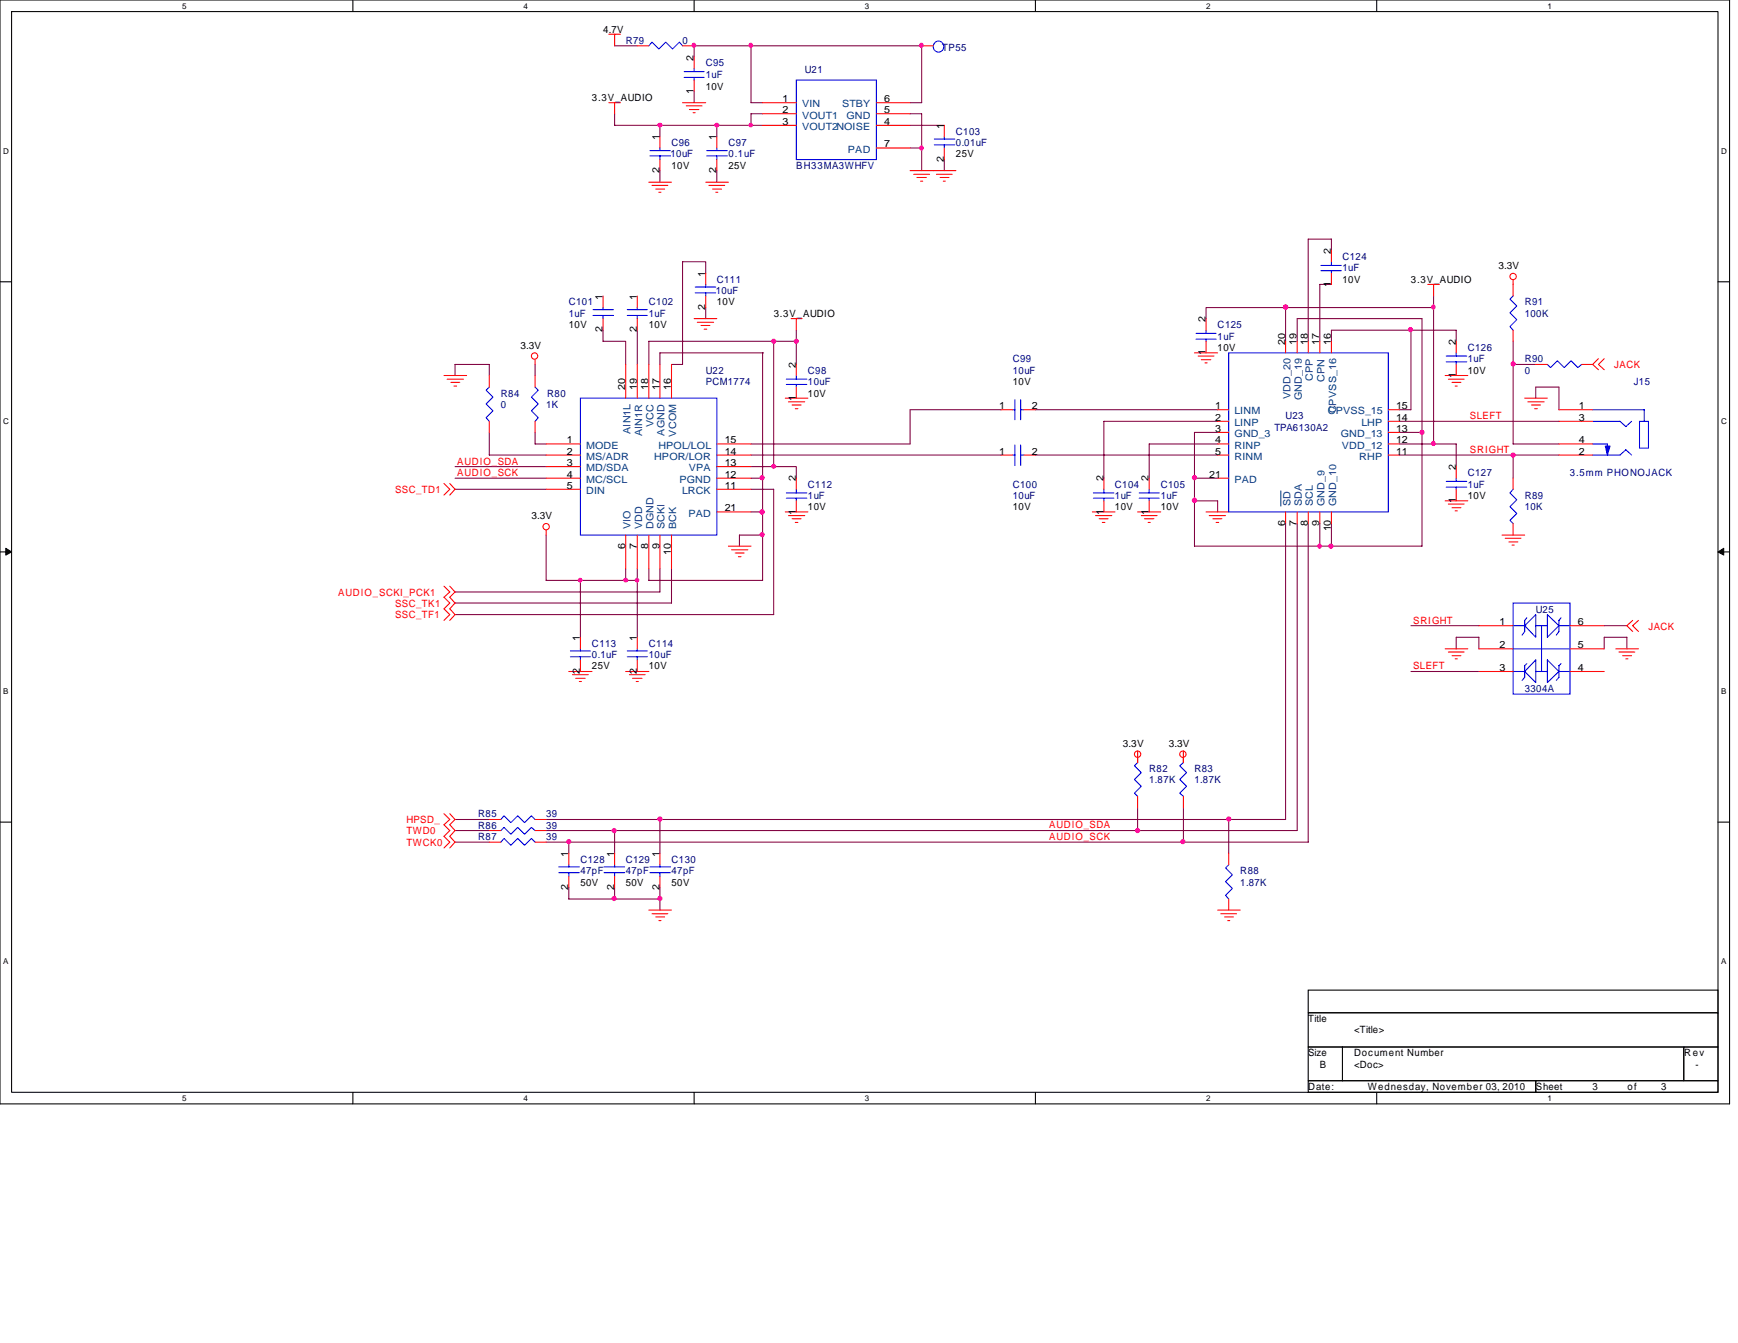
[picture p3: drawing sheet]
<svg xmlns="http://www.w3.org/2000/svg" width="279mm" height="216mm" viewBox="0 0 279 216" stroke-linecap="round" stroke-linejoin="round" font-family="sans-serif">
<path d="M0 0h278v177.5h-278zM1.9 1.9h274.3v173.7h-274.3z" fill="none" stroke="#000" stroke-width=".17"/>
<g fill="#fff">
<path d="M29.3 .3h.7v1.4h-.7z"/>
<path d="M29.3 175.9h.7v1.4h-.7z"/>
</g>
<path d="M56.7 0v1.9M56.7 175.6v1.9" fill="none" stroke="#000" stroke-width=".17"/>
<g fill="#fff">
<path d="M84.2 .3h.6v1.4h-.6z"/>
<path d="M84.2 175.9h.6v1.4h-.6z"/>
</g>
<path d="M111.6 0v1.9M111.6 175.6v1.9" fill="none" stroke="#000" stroke-width=".17"/>
<g fill="#fff">
<path d="M139 .3h.7v1.4h-.7z"/>
<path d="M139 175.9h.7v1.4h-.7z"/>
</g>
<path d="M166.5 0v1.9M166.5 175.6v1.9" fill="none" stroke="#000" stroke-width=".17"/>
<g fill="#fff">
<path d="M193.9 .3h.7v1.4h-.7z"/>
<path d="M193.9 175.9h.7v1.4h-.7z"/>
</g>
<path d="M221.3 0v1.9M221.3 175.6v1.9" fill="none" stroke="#000" stroke-width=".17"/>
<g fill="#fff">
<path d="M248.8 .3h.6v1.4h-.6z"/>
<path d="M248.8 175.9h.6v1.4h-.6z"/>
<path d="M.5 23.5h.9v1.5h-.9z"/>
<path d="M276.7 23.5h.9v1.5h-.9z"/>
<path d="M.5 67h.9v1.4h-.9z"/>
<path d="M276.7 67h.9v1.4h-.9z"/>
</g>
<path d="M0 45.3h1.9M276.2 45.3h1.8" fill="none" stroke="#000" stroke-width=".17"/>
<g fill="#fff">
<path d="M.5 110.4h.9v1.4h-.9z"/>
<path d="M276.7 110.4h.8v1.4h-.8z"/>
</g>
<path d="M0 88.7h1.9M276.2 88.7h1.8" fill="none" stroke="#000" stroke-width=".17"/>
<path d="M.9 88.1v1.1l1-.5zM276.2 88.7l.9 .5v-1.1z" fill="#000" stroke="#000" stroke-width=".16"/>
<g fill="#fff">
<path d="M.5 153.8h.8v1.5h-.8z"/>
<path d="M276.7 153.8h.8v1.5h-.8z"/>
</g>
<path d="M0 132.2h1.9M276.2 132.2h1.8M210.3 159.2h65.9v3.6h-65.9zM210.3 162.8h65.9v5.5h-65.9zM210.3 168.3h5.5v5.4h-5.5zM210.3 173.7h36.6v1.9h-36.6zM215.8 168.3h54.9v5.4h-54.9zM246.9 173.7h29.3v1.9h-29.3zM270.7 168.3h5.5v5.4h-5.5z" fill="none" stroke="#000" stroke-width=".17"/>
<g fill="none" stroke="#800040" stroke-width=".17">
<path d="M98.8 18.3v1.9h7.3M98.8 7.4h3.6M111.6 9.1v-1.7h36.6v9.1h-1.9M111.6 14.6v1.9M120.7 7.4v9.1h1.9M122.6 18.3h-1.9v1.9M146.3 18.3h1.9v5.5M106.1 27.4v1.9M106.1 20.2v1.8M106.1 20.2h9.1M115.2 27.4v1.9M115.2 20.2v1.8"/>
<path d="M115.2 20.2h5.5M120.7 20.2h1.9M146.3 23.8h1.9M146.3 20.2h5.5M148.2 23.8v3.6M151.8 25.7v1.7M86 58.6v1.8M96.9 53.1v1.8h3.7v3.7M102.4 53.1v5.5M113.5 43.9v-1.8h-3.8v16.5h-1.7M113.5 49.4v1.8M122.6 56.7h-16.5v1.9"/>
<path d="M122.6 56.7h.1M122.6 56.7v20.2M124.4 54.9h-20.1v3.7M124.4 54.9h3.6M124.4 54.9v20.1M128 53.1v5.5M206.7 49.4h-12.8v1.8M206.7 49.4v5.5M206.7 49.4h23.8M208.5 54.9v-3.7h20.1v18.3M214 40.3v-1.9h-3.7v16.5M214 45.7h-1.8v9.2"/>
<path d="M226.8 53.1h-12.8v1.8M226.8 53.1v12.8h-1.8M226.8 53.1h7.3v1.8M230.5 49.4v22M230.5 47.6v1.8M243.2 58.6v12.8h7.4M243.2 54.9v3.7h3.7M73.2 75h14.6M73.2 76.9h14.6M73.2 78.7h14.6M73.2 60.4v-1.8h5.5v1.8M78.7 69.5v3.7h9.1"/>
<path d="M86 69.5v1.9h1.8M120.7 75h3.7M120.7 78.7h3.7v20.1h-51.2M120.7 73.2h40.3M120.7 76.9h1.9M122.6 76.9v5.4M124.4 75h3.6v1.9M161 65.9h-14.7v5.5h-25.6M166.5 65.9h29.2M166.5 73.2h29.2M192 76.9v3.6M192 76.9h3.7"/>
<path d="M195.7 69.5h-3.7v7.4M195.7 71.4h-11v5.5M195.7 67.7h-18.2v9.2M225 71.4h5.5M225 69.5h3.6M225 67.7h25.6M225 73.2h18.2M228.6 69.5v18.3h-14.6M230.5 71.4h3.6v3.6M243.2 73.2h7.4M243.2 73.2v3.7M246.9 64v-1.8h3.7v3.7"/>
<path d="M87.8 86v7.3h5.5M100.6 93.3h1.8M100.6 91.4v1.9M100.6 93.3h-7.3v9.1M102.4 91.4v1.9M102.4 93.3v9.1M106.1 91.4v3.8h-32.9M108 91.4v5.5h-34.8M120.7 82.3h1.9M122.6 82.3v3.7M122.6 86v7.3h-18.3v-1.9M122.6 86h-3.7v1.8"/>
<path d="M192 80.5v7.3h20.2M192 80.5h3.7v1.8M206.7 84.2v47.5h-9.2M208.5 84.2v49.3h-25.6M210.3 84.2v51.2h-20.1M212.2 84.2v3.6M212.2 87.8h1.8M214 84.2v3.6M226.8 107.9h10.9M226.8 100.6h10.9M234.1 104.3v-1.9h3.6v1.9M257.9 104.3v-1.9h3.6v1.9"/>
<path d="M257.9 100.6h3.6M73.2 133.5h5.5M73.2 135.4h5.5M73.2 131.7h5.5M87.8 135.4h3.6v1.8M87.8 133.5h11v3.7M87.8 131.7h18.3v5.5M91.4 135.4h98.8M98.8 133.5h84.1M106.1 131.7h91.4v5.5M182.9 120.7v1.9M182.9 129.9v3.6"/>
<path d="M190.2 120.7v1.9M190.2 129.9v5.5M91.4 142.7v1.8h7.4M98.8 144.5h7.3M98.8 142.7v1.8M106.1 142.7v1.8M106.1 144.5v1.8"/>
</g>
<g fill="none" stroke="#f00" stroke-width=".17">
<path d="M97.9 16.5h1.8M97.9 5.5h1.8M98.8 16.5v1.8M98.8 5.5v1.9M102.4 7.4h1.9M109.7 7.4h1.9M109.7 16.5h3.8M110.3 17h2.6M110.8 17.6h1.6M111.4 18.1h.4M111.6 9.1v1.9M111.6 12.9v1.7"/>
<path d="M122.6 16.5h5.4M122.6 18.3h5.4M140.9 16.5h5.4M140.9 18.3h5.4M148.2 7.4h1.8M104.3 29.3h3.6M104.8 29.8h2.6M105.4 30.4h1.4M105.9 30.9h.4M106.1 22v1.8M106.1 25.7v1.7M113.5 29.3h3.6"/>
<path d="M114 29.8h2.5M114.6 30.4h1.4M115.1 30.9h.3M115.2 22v1.8M115.2 25.7v1.7M122.6 20.2h5.4M140.9 20.2h5.4M140.9 23.8h5.4M146.3 27.4h7.4M146.9 28h2.5M147.4 28.5h1.5M148 29.1h.3"/>
<path d="M150.5 28h2.6M151.1 28.5h1.5M151.6 29.1h.4M151.8 20.2v1.8M151.8 23.8v1.9M86 57.8v.8M96.9 47.6v1.8M96.9 51.2v1.9M100.6 58.6v5.4M102.4 47.6v1.8M102.4 51.2v1.9M102.4 58.6v5.4"/>
<path d="M104.3 58.6v5.4M106.1 58.6v5.4M107.9 58.6v5.4M111.6 51.2h3.6M112.1 51.8h2.6M112.7 52.3h1.4M113.2 52.9h.4M113.5 43.9v1.8M113.5 47.6v1.8M127.2 51.2h1.7M128 58.6v1.8M128 51.2v1.9"/>
<path d="M192 56.7h3.7M192.6 57.2h2.6M193.1 57.8h1.5M193.7 58.3h.4M193.9 51.2v1.9M193.9 54.9v1.8M206.7 54.9v1.8M208.5 54.9v1.8M210.3 54.9v1.8M212.2 54.9v1.8M214 40.3v1.8M214 43.9v1.8"/>
<path d="M214 54.9v1.8M229.5 45.7h1.9M230.5 45.7v1.9M234.1 54.9v1.8M234.1 58.6v1.8M243.2 45v2.6M243.2 53.1v1.8M246.9 58.6h1.9M254.3 58.6h1.7M256 58.6l1 .8M257 57.7l-1 .9M257.9 57.7l-.9 .9 .9 .8"/>
<path d="M71.4 77.7l.9 1-.9 .9M71.4 60.4h3.6M71.9 61h2.6M72.3 77.7l.9 1-.9 .9M72.5 61.5h1.4M73 62.1h.4M78.7 60.4v1.8M78.7 67.7v1.8M86 60.4v1.8M86 67.7v1.8M87.8 71.4h5.5M87.8 73.2h5.5"/>
<path d="M87.8 75h5.5M87.8 76.9h5.5M87.8 78.7h5.5M115.2 71.4h5.5M115.2 73.2h5.5M115.2 75h5.5M115.2 76.9h5.5M115.2 78.7h5.5M126.2 64h3.7M126.7 64.6h2.7M127.3 65.1h1.5M127.8 65.7h.5"/>
<path d="M128 62.2v1.8M128 76.9v1.8M161 73.2h1.8M161 65.9h1.8M164.6 73.2h1.9M164.6 65.9h1.9M177.5 76.9v1.8M184.7 76.9v1.8M195.7 71.4h1.8M195.7 73.2h1.8M195.7 76.9h1.8M195.7 65.9h1.8"/>
<path d="M195.7 67.7h1.8M195.7 69.5h1.8M223.2 71.4h1.8M223.2 73.2h1.8M223.2 65.9h1.8M223.2 67.7h1.8M223.2 69.5h1.8M232.3 60.4h3.7M232.8 61h2.6M233.4 61.5h1.5M233.9 62.1h.4M234.1 75v1.9"/>
<path d="M234.1 78.7v1.8M243.2 76.9v1.8M245.1 64h3.7M245.6 64.6h2.6M246.2 65.1h1.4M246.7 65.7h.4M250.6 71.4h5.4M250.6 73.2h5.4M250.6 65.9h5.4M250.6 67.7h5.4M71.4 94.2l.9 1-.9 .8 .9 .9-.9 1 .9 .9-.9 .9M72.3 94.2l.9 1-.9 .8 .9 .9-.9 1 .9 .9-.9 .9"/>
<path d="M87.8 85.3v.7M100.6 86v5.4M102.4 86v5.4M104.3 86v5.4M106.1 86v5.4M107.9 86v5.4M115.2 82.3h5.5M117.1 87.8h3.6M117.6 88.4h2.6M118.2 88.9h1.4M118.7 89.5h.4M126.2 82.3h3.7"/>
<path d="M126.7 82.9h2.7M127.3 83.4h1.5M127.8 84h.5M128 80.5v1.8M175.6 82.3h3.6M176.1 82.9h2.6M176.7 83.4h1.4M177.2 84h.4M177.5 80.5v1.8M182.9 82.3h3.7M183.5 82.9h2.5M184 83.4h1.5"/>
<path d="M184.6 84h.3M184.7 80.5v1.8M193.9 82.3h3.6M194.4 82.9h2.6M195 83.4h1.4M195.5 84h.4M206.7 82.3v1.9M208.5 82.3v1.9M210.3 82.3v1.9M212.2 82.3v1.9M214 82.3v1.9M232.3 80.5h3.7"/>
<path d="M232.8 81h2.6M233.4 81.6h1.5M233.9 82.1h.4M241.5 86h3.6M242 86.5h2.5M242.6 87.1h1.4M243.1 87.6h.3M243.2 84.2v1.8M262.5 99.7l-1 .9 1 .9M263.4 99.7l-.9 .9 .9 .9M91.4 107.9h3.8M92 108.5h2.6"/>
<path d="M92.5 109.1h1.6M93.1 109.6h.4M93.3 102.4v1.9M93.3 106.1v1.8M100.6 107.9h3.7M101.2 108.5h2.5M101.7 109.1h1.5M102.3 109.6h.3M102.4 102.4v1.9M102.4 106.1v1.8M232.3 104.3h3.7M232.8 104.8h2.6"/>
<path d="M233.4 105.4h1.5M233.9 105.9h.4M237.7 100.6h5.5M237.7 104.3h5.5M237.7 107.9h5.5M252.4 100.6h5.5M252.4 104.3h5.5M252.4 107.9h5.5M259.8 104.3h3.6M260.3 104.8h2.5M260.9 105.4h1.4M261.4 105.9h.3"/>
<path d="M71.4 130.8l.9 .9-.9 .9 .9 .9-.9 1 .9 .9-.9 .9M72.3 130.8l.9 .9-.9 .9 .9 .9-.9 1 .9 .9-.9 .9M78.7 133.5h1.8M78.7 135.4h1.8M78.7 131.7h1.8M86 133.5h1.8M86 135.4h1.8M86 131.7h1.8M91.4 137.2v1.8M98.8 137.2v1.8M106.1 137.2v1.8M182.9 120.7v1.9"/>
<path d="M182.9 128v1.9M190.2 120.7v1.9M190.2 128v1.9M197.5 137.2v1.8M91.4 140.9v1.8M98.8 140.9v1.8M104.3 146.3h3.6M104.8 146.9h2.6M105.4 147.4h1.4M105.9 148h.4M106.1 140.9v1.8M195.7 146.3h3.7"/>
<path d="M196.3 146.9h2.5M196.8 147.4h1.5M197.4 148h.3M197.5 144.5v1.8"/>
<circle cx="85.9" cy="57.2" r=".51"/>
<circle cx="243.2" cy="44.4" r=".51"/>
<circle cx="87.8" cy="84.7" r=".51"/>
<circle cx="182.9" cy="121.2" r=".51"/>
<circle cx="190.2" cy="121.2" r=".51"/>
</g>
<g fill="none" stroke="#00f" stroke-width=".17">
<path d="M104.3 7.4l.5-.6 1.1 1.1 1.1-1.1 1.1 1.1 1.1-1.1 .5 .6M110 11.5h3.2M110 12.4h3.2M111.6 12.4v.5M111.6 11v.5M128 12.9h12.9v12.8h-12.9zM104.5 25.1h3.3M104.5 24.2h3.3M106.1 23.8v.4M106.1 25.1v.6M113.6 25.1h3.3M113.6 24.2h3.3"/>
<path d="M115.2 23.8v.4M115.2 25.1v.6M150.2 23.3h3.3M150.2 22.4h3.3M151.8 22v.4M151.8 23.3v.5M95.3 50.7h3.3M95.3 49.8h3.3M96.9 49.4v.4M96.9 50.7v.5M100.8 50.7h3.3M100.8 49.8h3.3"/>
<path d="M102.4 49.4v.4M102.4 50.7v.5M111.8 47.1h3.3M111.8 46.1h3.3M113.5 45.7v.4M113.5 47.1v.5M192.3 53.6h3.2M192.3 54.5h3.2M193.9 54.5v.4M193.9 53.1v.5M197.5 56.7h25.7v25.6h-25.7zM212.3 42.7h3.3"/>
<path d="M212.3 43.5h3.3M214 43.5v.4M214 42.1v.6M232.5 57.2h3.3M232.5 58.2h3.3M234.1 58.2v.4M234.1 56.7v.5M243.2 47.6l-.5 .5 1.1 1.1-1.1 1.1 1.1 1.1-1.1 1.1 .5 .6M248.8 58.6l.5 .5 1.1-1.1 1.1 1.1 1.1-1.1 1.1 1.1 .6-.5M78.7 62.2l-.6 .5 1.1 1.1-1.1 1.1 1.1 1.1-1.1 1.1 .6 .6M86 62.2l.5 .5-1.1 1.1 1.1 1.1-1.1 1.1 1.1 1.1-.5 .6M93.3 64h21.9v22h-21.9z"/>
<path d="M126.4 79.2h3.3M126.4 61h3.3M126.4 61.8h3.3M128 78.7v.5M128 61.8v.4M128 60.4v.6M162.8 73.2h.4M162.8 65.9h.4M163.2 71.5v3.3M163.2 64.3v3.2M164.1 71.5v3.3M164.1 73.2h.5"/>
<path d="M164.1 64.3v3.2M164.1 65.9h.5M175.8 79.2h3.3M177.5 78.7v.5M183.1 79.2h3.3M184.7 78.7v.5M232.5 77.4h3.3M232.5 78.3h3.3M234.1 78.3v.4M234.1 76.9v.5M243.2 78.7l-.5 .5 1.1 1.1-1.1 1.1 1.1 1.1-1.1 1.2 .5 .5M256 65.9h8.3v1.8"/>
<path d="M256 67.7h4.4l1 .9 .9-.9M256 71.4h2.4v1.8M256 73.2h4.4l1-.9 .9 .9M263.6 67.7h1.4v4.4h-1.4zM126.4 80.1h3.3M128 80.1v.4M175.8 80.1h3.3M177.5 80.1v.4M183.1 80.1h3.3M184.7 80.1v.4M243.2 96.9h9.2v14.7h-9.2zM245.4 99.3l-.3 .4v1.8l-.4 .6"/>
<path d="M246.9 98.8v3.6l-1.8-1.8zM248.8 98.8l1.8 1.8-1.8 1.8zM251 99.3l-.4 .4v1.8l-.4 .6M91.7 105.6h3.2M91.7 104.6h3.2M93.3 104.3v.3M93.3 105.6v.5M100.8 105.6h3.3M100.8 104.6h3.3M102.4 104.3v.3M102.4 105.6v.5M243.2 108h1.9"/>
<path d="M243.2 104.3h9.2M243.2 100.6h1.9M245.1 100.6h.1M245.4 106.7l-.3 .3v1.9l-.4 .5M246.9 106.1v3.6l-1.8-1.7zM246.9 100.6h1.9M246.9 108h1.9M247.8 100.6v7.4M248.8 106.1l1.8 1.9-1.8 1.7zM250.6 100.6h1.8M250.6 108h1.8M251 106.7l-.4 .3v1.9l-.4 .5"/>
<path d="M80.5 133.5l.5-.5 1.1 1.1 1.1-1.1 1.1 1.1 1.1-1.1 .6 .5M80.5 135.4l.5-.6 1.1 1.1 1.1-1.1 1.1 1.1 1.1-1.1 .6 .6M80.5 131.7l.5-.6 1.1 1.1 1.1-1.1 1.1 1.1 1.1-1.1 .6 .6M89.8 139.4h3.3M91.4 139v.4M97.1 139.4h3.3M98.8 139v.4M104.5 139.4h3.3M106.1 139v.4M182.9 122.6l-.5 .5 1.1 1.1-1.1 1.1 1.1 1.1-1.1 1.1 .5 .5M190.2 122.6l-.5 .5 1.1 1.1-1.1 1.1 1.1 1.1-1.1 1.1 .5 .5M197.5 139l-.5 .5 1.1 1.1-1.1 1.1 1.1 1.1-1.1 1.1 .5 .6"/>
<path d="M89.8 140.3h3.3M91.4 140.3v.6M97.1 140.3h3.3M98.8 140.3v.6M104.5 140.3h3.3M106.1 140.3v.6"/>
<circle cx="150.9" cy="7.5" r=".86"/>
</g>
<path d="M205.9 78.9v2.5" fill="none" stroke="#004080" stroke-width=".16"/>
<path d="M258.1 71.7h.7l-.4 1.5z" fill-rule="evenodd" fill="#00f" stroke="#00f" stroke-width=".17"/>
<g fill="#f0f" stroke="#f0f" stroke-width=".17">
<circle cx="111.5" cy="7.3" r=".32"/>
<circle cx="190.2" cy="135.3" r=".34"/>
<circle cx="206.7" cy="49.4" r=".34"/>
<circle cx="230.4" cy="71.3" r=".32"/>
<circle cx="230.4" cy="49.4" r=".32"/>
<circle cx="243.2" cy="73.2" r=".34"/>
<circle cx="226.7" cy="53" r=".34"/>
<circle cx="182.9" cy="133.5" r=".34"/>
<circle cx="91.4" cy="135.3" r=".34"/>
<circle cx="197.5" cy="131.7" r=".34"/>
<circle cx="106.1" cy="131.7" r=".34"/>
<circle cx="106.1" cy="144.4" r=".34"/>
<circle cx="98.7" cy="133.5" r=".34"/>
<circle cx="243.2" cy="58.5" r=".34"/>
<circle cx="148.1" cy="7.3" r=".32"/>
<circle cx="120.7" cy="7.3" r=".32"/>
<circle cx="120.7" cy="20.1" r=".3"/>
<circle cx="106.1" cy="20.1" r=".32"/>
<circle cx="115.3" cy="20.1" r=".32"/>
<circle cx="100.6" cy="93.3" r=".32"/>
<circle cx="124.4" cy="54.9" r=".34"/>
<circle cx="122.5" cy="82.3" r=".34"/>
<circle cx="122.5" cy="85.9" r=".34"/>
<circle cx="192" cy="80.4" r=".34"/>
<circle cx="122.5" cy="76.8" r=".34"/>
<circle cx="214" cy="87.8" r=".34"/>
<circle cx="148.1" cy="23.8" r=".32"/>
<circle cx="228.6" cy="69.5" r=".34"/>
<circle cx="212.1" cy="87.8" r=".32"/>
<circle cx="98.7" cy="144.4" r=".34"/>
<circle cx="192" cy="76.8" r=".34"/>
<circle cx="124.4" cy="75" r=".32"/>
<circle cx="128" cy="54.9" r=".34"/>
<circle cx="102.4" cy="93.3" r=".3"/>
<circle cx="93.3" cy="93.3" r=".3"/>
</g>
<g font-size="1.6">
<text x="96.9" y="5.2">4.7V</text>
<text x="111.5" y="9.7" transform="rotate(-90 111.5 9.7)">2</text>
<text x="95.2" y="16.2">3.3V_AUDIO</text>
<text x="111.5" y="15.1" transform="rotate(-90 111.5 15.1)">1</text>
<text x="113.5" y="14.4">10V</text>
<text x="125.8" y="16.4">1</text>
<text x="142.2" y="16.4">6</text>
<text x="106" y="22.5" transform="rotate(-90 106 22.5)">1</text>
<text x="115.1" y="22.5" transform="rotate(-90 115.1 22.5)">1</text>
<text x="125.8" y="18.2">2</text>
<text x="125.8" y="20.1">3</text>
<text x="142.2" y="23.7">7</text>
<text x="142.2" y="20.1">4</text>
<text x="142.2" y="18.2">5</text>
<text x="151.7" y="20.7" transform="rotate(-90 151.7 20.7)">1</text>
<text x="106" y="27.9" transform="rotate(-90 106 27.9)">2</text>
<text x="107.9" y="27.2">10V</text>
<text x="115.1" y="27.9" transform="rotate(-90 115.1 27.9)">2</text>
<text x="117.1" y="27.2">25V</text>
<text x="151.7" y="26" transform="rotate(-90 151.7 26)">2</text>
<text x="153.7" y="25.3">25V</text>
<text x="214" y="40.8" transform="rotate(-90 214 40.8)">2</text>
<text x="113.4" y="44.4" transform="rotate(-90 113.4 44.4)">1</text>
<text x="214" y="46.1" transform="rotate(-90 214 46.1)">1</text>
<text x="215.8" y="45.5">10V</text>
<text x="226.8" y="45.5">3.3V_AUDIO</text>
<text x="240.9" y="43.3">3.3V</text>
<text x="91.4" y="52.7">10V</text>
<text x="96.9" y="53.4" transform="rotate(-90 96.9 53.4)">2</text>
<text x="96.9" y="48.2" transform="rotate(-90 96.9 48.2)">1</text>
<text x="102.4" y="53.4" transform="rotate(-90 102.4 53.4)">2</text>
<text x="102.4" y="48.2" transform="rotate(-90 102.4 48.2)">1</text>
<text x="104.3" y="52.7">10V</text>
<text x="113.4" y="49.8" transform="rotate(-90 113.4 49.8)">2</text>
<text x="115.2" y="49.1">10V</text>
<text x="124.4" y="51">3.3V_AUDIO</text>
<text x="193.8" y="51.8" transform="rotate(-90 193.8 51.8)">2</text>
<text x="83.7" y="56">3.3V</text>
<text x="127.9" y="59.1" transform="rotate(-90 127.9 59.1)">2</text>
<text x="193.8" y="57.1" transform="rotate(-90 193.8 57.1)">1</text>
<text x="195.7" y="56.4">10V</text>
<text x="206.6" y="55.5" transform="rotate(-90 206.6 55.5)">20</text>
<text x="208.4" y="55.5" transform="rotate(-90 208.4 55.5)">19</text>
<text x="210.2" y="55.5" transform="rotate(-90 210.2 55.5)">18</text>
<text x="212.1" y="55.5" transform="rotate(-90 212.1 55.5)">17</text>
<text x="214" y="55.5" transform="rotate(-90 214 55.5)">16</text>
<text x="234" y="55.5" transform="rotate(-90 234 55.5)">2</text>
<text x="100.5" y="62.7" transform="rotate(-90 100.5 62.7)">20</text>
<text x="102.4" y="62.7" transform="rotate(-90 102.4 62.7)">19</text>
<text x="104.2" y="62.7" transform="rotate(-90 104.2 62.7)">18</text>
<text x="106" y="62.7" transform="rotate(-90 106 62.7)">17</text>
<text x="107.9" y="62.7" transform="rotate(-90 107.9 62.7)">16</text>
<text x="127.9" y="64.4" transform="rotate(-90 127.9 64.4)">1</text>
<text x="129.9" y="63.8">10V</text>
<text x="160.6" y="65.8">1</text>
<text x="162.8" y="61.9">10V</text>
<text x="165.9" y="65.8">2</text>
<text x="195.3" y="65.8">1</text>
<text x="224.5" y="65.8">15</text>
<text x="234" y="60.8" transform="rotate(-90 234 60.8)">1</text>
<text x="236" y="60.1">10V</text>
<text x="253.8" y="65.8">1</text>
<text x="91.1" y="71.3">1</text>
<text x="116.5" y="71.3">15</text>
<text x="195.3" y="67.6">2</text>
<text x="195.3" y="69.4">3</text>
<text x="195.3" y="71.3">4</text>
<text x="224.5" y="71.3">12</text>
<text x="224.5" y="69.4">13</text>
<text x="224.5" y="67.6">14</text>
<text x="253.8" y="67.6">3</text>
<text x="253.8" y="71.3">4</text>
<text x="91.1" y="73.1">2</text>
<text x="91.1" y="74.9">3</text>
<text x="91.1" y="76.8">4</text>
<text x="116.5" y="73.1">14</text>
<text x="116.5" y="76.8">12</text>
<text x="116.5" y="74.9">13</text>
<text x="127.9" y="77.4" transform="rotate(-90 127.9 77.4)">2</text>
<text x="160.6" y="73.1">1</text>
<text x="165.9" y="73.1">2</text>
<text x="177.4" y="77.4" transform="rotate(-90 177.4 77.4)">2</text>
<text x="184.7" y="77.4" transform="rotate(-90 184.7 77.4)">2</text>
<text x="194.4" y="76.8">21</text>
<text x="195.3" y="73.1">5</text>
<text x="224.5" y="73.1">11</text>
<text x="234" y="75.6" transform="rotate(-90 234 75.6)">2</text>
<text x="253.8" y="73.1">2</text>
<text x="85.4" y="83.5">3.3V</text>
<text x="91.1" y="78.6">5</text>
<text x="116.5" y="82.2">21</text>
<text x="116.5" y="78.6">11</text>
<text x="127.9" y="82.7" transform="rotate(-90 127.9 82.7)">1</text>
<text x="129.9" y="82">10V</text>
<text x="162.8" y="82">10V</text>
<text x="177.4" y="82.7" transform="rotate(-90 177.4 82.7)">1</text>
<text x="179.2" y="82">10V</text>
<text x="184.7" y="82.7" transform="rotate(-90 184.7 82.7)">1</text>
<text x="186.6" y="82">10V</text>
<text x="234" y="80.9" transform="rotate(-90 234 80.9)">1</text>
<text x="236" y="80.2">10V</text>
<text x="100.5" y="88.2" transform="rotate(-90 100.5 88.2)">6</text>
<text x="102.4" y="88.2" transform="rotate(-90 102.4 88.2)">7</text>
<text x="104.2" y="88.2" transform="rotate(-90 104.2 88.2)">8</text>
<text x="106" y="88.2" transform="rotate(-90 106 88.2)">9</text>
<text x="107.9" y="89.2" transform="rotate(-90 107.9 89.2)">10</text>
<text x="206.6" y="84.5" transform="rotate(-90 206.6 84.5)">6</text>
<text x="208.4" y="84.5" transform="rotate(-90 208.4 84.5)">7</text>
<text x="210.2" y="84.5" transform="rotate(-90 210.2 84.5)">8</text>
<text x="212.1" y="84.5" transform="rotate(-90 212.1 84.5)">9</text>
<text x="214" y="85.4" transform="rotate(-90 214 85.4)">10</text>
<text x="241" y="100.5">1</text>
<text x="253.7" y="100.5">6</text>
<text x="93.2" y="103" transform="rotate(-90 93.2 103)">1</text>
<text x="95.2" y="107.6">25V</text>
<text x="102.4" y="103" transform="rotate(-90 102.4 103)">1</text>
<text x="104.3" y="107.6">10V</text>
<text x="241" y="104.2">2</text>
<text x="241" y="107.9">3</text>
<text x="253.7" y="107.9">4</text>
<text x="253.7" y="104.2">5</text>
<text x="93.2" y="108.3" transform="rotate(-90 93.2 108.3)">2</text>
<text x="102.4" y="108.3" transform="rotate(-90 102.4 108.3)">2</text>
<text x="180.5" y="120.1">3.3V</text>
<text x="187.9" y="120.1">3.3V</text>
<text x="91.4" y="137.8" transform="rotate(-90 91.4 137.8)">1</text>
<text x="98.7" y="137.8" transform="rotate(-90 98.7 137.8)">1</text>
<text x="106" y="137.8" transform="rotate(-90 106 137.8)">1</text>
<text x="91.4" y="143.1" transform="rotate(-90 91.4 143.1)">2</text>
<text x="93.3" y="142.4">50V</text>
<text x="98.7" y="143.1" transform="rotate(-90 98.7 143.1)">2</text>
<text x="100.6" y="142.4">50V</text>
<text x="106" y="143.1" transform="rotate(-90 106 143.1)">2</text>
<text x="107.9" y="142.4">50V</text>
<text x="210.3" y="164.3">Title</text>
<text x="217.7" y="166.1">&lt;Title&gt;</text>
<text x="210.3" y="169.8">Size</text>
<text x="212.2" y="171.6">B</text>
<text x="217.7" y="169.8">Document Number</text>
<text x="217.7" y="171.6">&lt;Doc&gt;</text>
<text x="270.8" y="169.8">Rev</text>
<text x="272.5" y="171.6">-</text>
<text x="210.3" y="175.3">Date:</text>
<text x="219.9" y="175.3">Wednesday, November 03, 2010</text>
<text x="246.9" y="175.3">Sheet</text>
<text x="256" y="175.3">3</text>
<text x="261.6" y="175.3">of</text>
<text x="267" y="175.3">3</text>
</g>
<g font-size="1.6" fill="#000080">
<text x="100.6" y="7">R79</text>
<text x="109.7" y="7">0</text>
<text x="113.5" y="10.7">C95</text>
<text x="129.4" y="11.8">U21</text>
<text x="151.5" y="8.1">TP55</text>
<text x="113.5" y="12.5">1uF</text>
<text x="107.9" y="23.5">C96</text>
<text x="117.1" y="23.5">C97</text>
<text x="153.7" y="21.7">C103</text>
<text x="153.7" y="23.5">0.01uF</text>
<text x="107.8" y="25.3">10uF</text>
<text x="117.1" y="25.3">0.1uF</text>
<text x="128" y="27.2">BH33MA3WHFV</text>
<text x="215.8" y="41.8">C124</text>
<text x="115.1" y="47.2">10uF</text>
<text x="115.2" y="45.5">C111</text>
<text x="215.8" y="43.6">1uF</text>
<text x="91.4" y="49.1">C101</text>
<text x="91.4" y="51">1uF</text>
<text x="104.3" y="49.1">C102</text>
<text x="104.3" y="51">1uF</text>
<text x="195.7" y="52.7">C125</text>
<text x="245.1" y="49.1">R91</text>
<text x="245.1" y="51">100K</text>
<text x="162.8" y="58.3">C99</text>
<text x="195.7" y="54.6">1uF</text>
<text x="236" y="56.4">C126</text>
<text x="236" y="58.3">1uF</text>
<text x="245.1" y="58.3">R90</text>
<text x="80.5" y="63.8">R84</text>
<text x="80.5" y="65.5">0</text>
<text x="87.8" y="65.5">1K</text>
<text x="88" y="63.8">R80</text>
<text x="113.5" y="60.1">U22</text>
<text x="113.5" y="61.9">PCM1774</text>
<text x="129.9" y="60.1">C98</text>
<text x="129.9" y="61.9">10uF</text>
<text x="162.8" y="60.1">10uF</text>
<text x="245.1" y="60.1">0</text>
<text x="262.6" y="61.9">J15</text>
<text x="204.9" y="69.3">TPA6130A2</text>
<text x="206.7" y="67.4">U23</text>
<text x="236" y="76.5">C127</text>
<text x="252.4" y="76.5">3.5mm PHONOJACK</text>
<text x="129.9" y="78.4">C112</text>
<text x="129.9" y="80.2">1uF</text>
<text x="162.8" y="78.4">C100</text>
<text x="162.8" y="80.2">10uF</text>
<text x="179.2" y="78.4">C104</text>
<text x="179.2" y="80.2">1uF</text>
<text x="186.6" y="78.4">C105</text>
<text x="186.6" y="80.2">1uF</text>
<text x="236" y="78.4">1uF</text>
<text x="245.1" y="80.2">R89</text>
<text x="245.1" y="82">10K</text>
<text x="246.9" y="98.5">U25</text>
<text x="95.2" y="104">C113</text>
<text x="95.2" y="105.8">0.1uF</text>
<text x="104.3" y="104">C114</text>
<text x="104.3" y="105.8">10uF</text>
<text x="245.1" y="111.3">3304A</text>
<text x="184.7" y="124.1">R82</text>
<text x="184.7" y="125.9">1.87K</text>
<text x="192" y="124.1">R83</text>
<text x="192" y="125.9">1.87K</text>
<text x="76.9" y="131.4">R85</text>
<text x="87.8" y="131.4">39</text>
<text x="76.9" y="133.3">R86</text>
<text x="76.9" y="135">R87</text>
<text x="87.8" y="133.3">39</text>
<text x="87.8" y="135">39</text>
<text x="93.3" y="138.7">C128</text>
<text x="93.3" y="140.5">47pF</text>
<text x="100.6" y="138.7">C129</text>
<text x="100.6" y="140.5">47pF</text>
<text x="107.9" y="138.7">C130</text>
<text x="107.9" y="140.5">47pF</text>
<text x="199.4" y="140.5">R88</text>
<text x="199.4" y="142.4">1.87K</text>
</g>
<g font-size="1.6" fill="#004080">
<text x="128.9" y="17.3">VIN</text>
<text x="135.4" y="17.3">STBY</text>
<text x="128.9" y="19">VOUT1</text>
<text x="128.9" y="20.9">VOUT2NOISE</text>
<text x="136.1" y="19">GND</text>
<text x="136.3" y="24.6">PAD</text>
<text x="207.4" y="64.2" transform="rotate(-90 207.4 64.2)">VDD_20</text>
<text x="209.3" y="64.3" transform="rotate(-90 209.3 64.3)">GND_19</text>
<text x="211.1" y="61.3" transform="rotate(-90 211.1 61.3)">CPP</text>
<text x="212.9" y="61.4" transform="rotate(-90 212.9 61.4)">CPN</text>
<text x="101.3" y="69.8" transform="rotate(-90 101.3 69.8)">AIN1L</text>
<text x="103.2" y="70.1" transform="rotate(-90 103.2 70.1)">AIN1R</text>
<text x="105.1" y="68.7" transform="rotate(-90 105.1 68.7)">VCC</text>
<text x="106.8" y="70" transform="rotate(-90 106.8 70)">AGND</text>
<text x="108.7" y="70.2" transform="rotate(-90 108.7 70.2)">VCOM</text>
<text x="198.5" y="66.6">LINM</text>
<text x="198.5" y="68.5">LINP</text>
<text x="198.5" y="70.3">GND_3</text>
<text x="213.4" y="66.6">CPVSS_15</text>
<text x="214.8" y="66.5" transform="rotate(-90 214.8 66.5)">CPVSS_16</text>
<text x="215.6" y="70.3">GND_13</text>
<text x="218.9" y="68.5">LHP</text>
<text x="94.2" y="72.1">MODE</text>
<text x="94.2" y="73.9">MS/ADR</text>
<text x="94.2" y="75.8">MD/SDA</text>
<text x="94.2" y="77.6">MC/SCL</text>
<text x="105.2" y="73.9">HPOR/LOR</text>
<text x="105.8" y="72.1">HPOL/LOL</text>
<text x="109.2" y="77.6">PGND</text>
<text x="110.7" y="75.8">VPA</text>
<text x="198.5" y="72.1">RINP</text>
<text x="198.5" y="73.9">RINM</text>
<text x="198.5" y="77.6">PAD</text>
<text x="215.7" y="72.1">VDD_12</text>
<text x="218.5" y="73.9">RHP</text>
<text x="94.2" y="79.4">DIN</text>
<text x="109.6" y="79.4">LRCK</text>
<text x="110.7" y="83.1">PAD</text>
<text x="207.4" y="81.4" transform="rotate(-90 207.4 81.4)">SD</text>
<text x="209.3" y="81.4" transform="rotate(-90 209.3 81.4)">SDA</text>
<text x="211.1" y="81.4" transform="rotate(-90 211.1 81.4)">SCL</text>
<text x="212.9" y="81.4" transform="rotate(-90 212.9 81.4)">GND_9</text>
<text x="214.8" y="81.4" transform="rotate(-90 214.8 81.4)">GND_10</text>
<text x="101.3" y="85.1" transform="rotate(-90 101.3 85.1)">VIO</text>
<text x="103.2" y="85.1" transform="rotate(-90 103.2 85.1)">VDD</text>
<text x="105.1" y="85.1" transform="rotate(-90 105.1 85.1)">DGND</text>
<text x="106.8" y="85.1" transform="rotate(-90 106.8 85.1)">SCKI</text>
<text x="108.7" y="85.1" transform="rotate(-90 108.7 85.1)">BCK</text>
</g>
<g font-size="1.6" fill="#f00">
<text x="259.5" y="59.2">JACK</text>
<text x="236.3" y="67.4">SLEFT</text>
<text x="73.5" y="76.5">AUDIO_SCK</text>
<text x="73.5" y="74.7">AUDIO_SDA</text>
<text x="236.3" y="72.8">SRIGHT</text>
<text x="63.5" y="79.2">SSC_TD1</text>
<text x="54.4" y="95.8">AUDIO_SCKI_PCK1</text>
<text x="63.5" y="97.5">SSC_TK1</text>
<text x="63.5" y="99.4">SSC_TF1</text>
<text x="227.2" y="100.2">SRIGHT</text>
<text x="265" y="101.3">JACK</text>
<text x="227.2" y="107.6">SLEFT</text>
<text x="65.4" y="134.1">TWD0</text>
<text x="65.4" y="136">TWCK0</text>
<text x="65.4" y="132.3">HPSD_</text>
<text x="168.7" y="135">AUDIO_SCK</text>
<text x="168.7" y="133.2">AUDIO_SDA</text>
</g>
<g font-size="1.3">
<text x="29.3" y="1.4">5</text>
<text x="84.2" y="1.4">4</text>
<text x="139" y="1.4">3</text>
<text x="193.9" y="1.4">2</text>
<text x="248.8" y="1.4">1</text>
<text x=".5" y="24.7">D</text>
<text x="276.7" y="24.7">D</text>
<text x=".5" y="68.2">C</text>
<text x="276.7" y="68.2">C</text>
<text x=".5" y="111.6">B</text>
<text x="276.7" y="111.6">B</text>
<text x=".5" y="155">A</text>
<text x="276.7" y="155">A</text>
<text x="29.3" y="177">5</text>
<text x="84.2" y="177">4</text>
<text x="139" y="177">3</text>
<text x="193.9" y="177">2</text>
<text x="248.8" y="177">1</text>
</g>
</svg>
